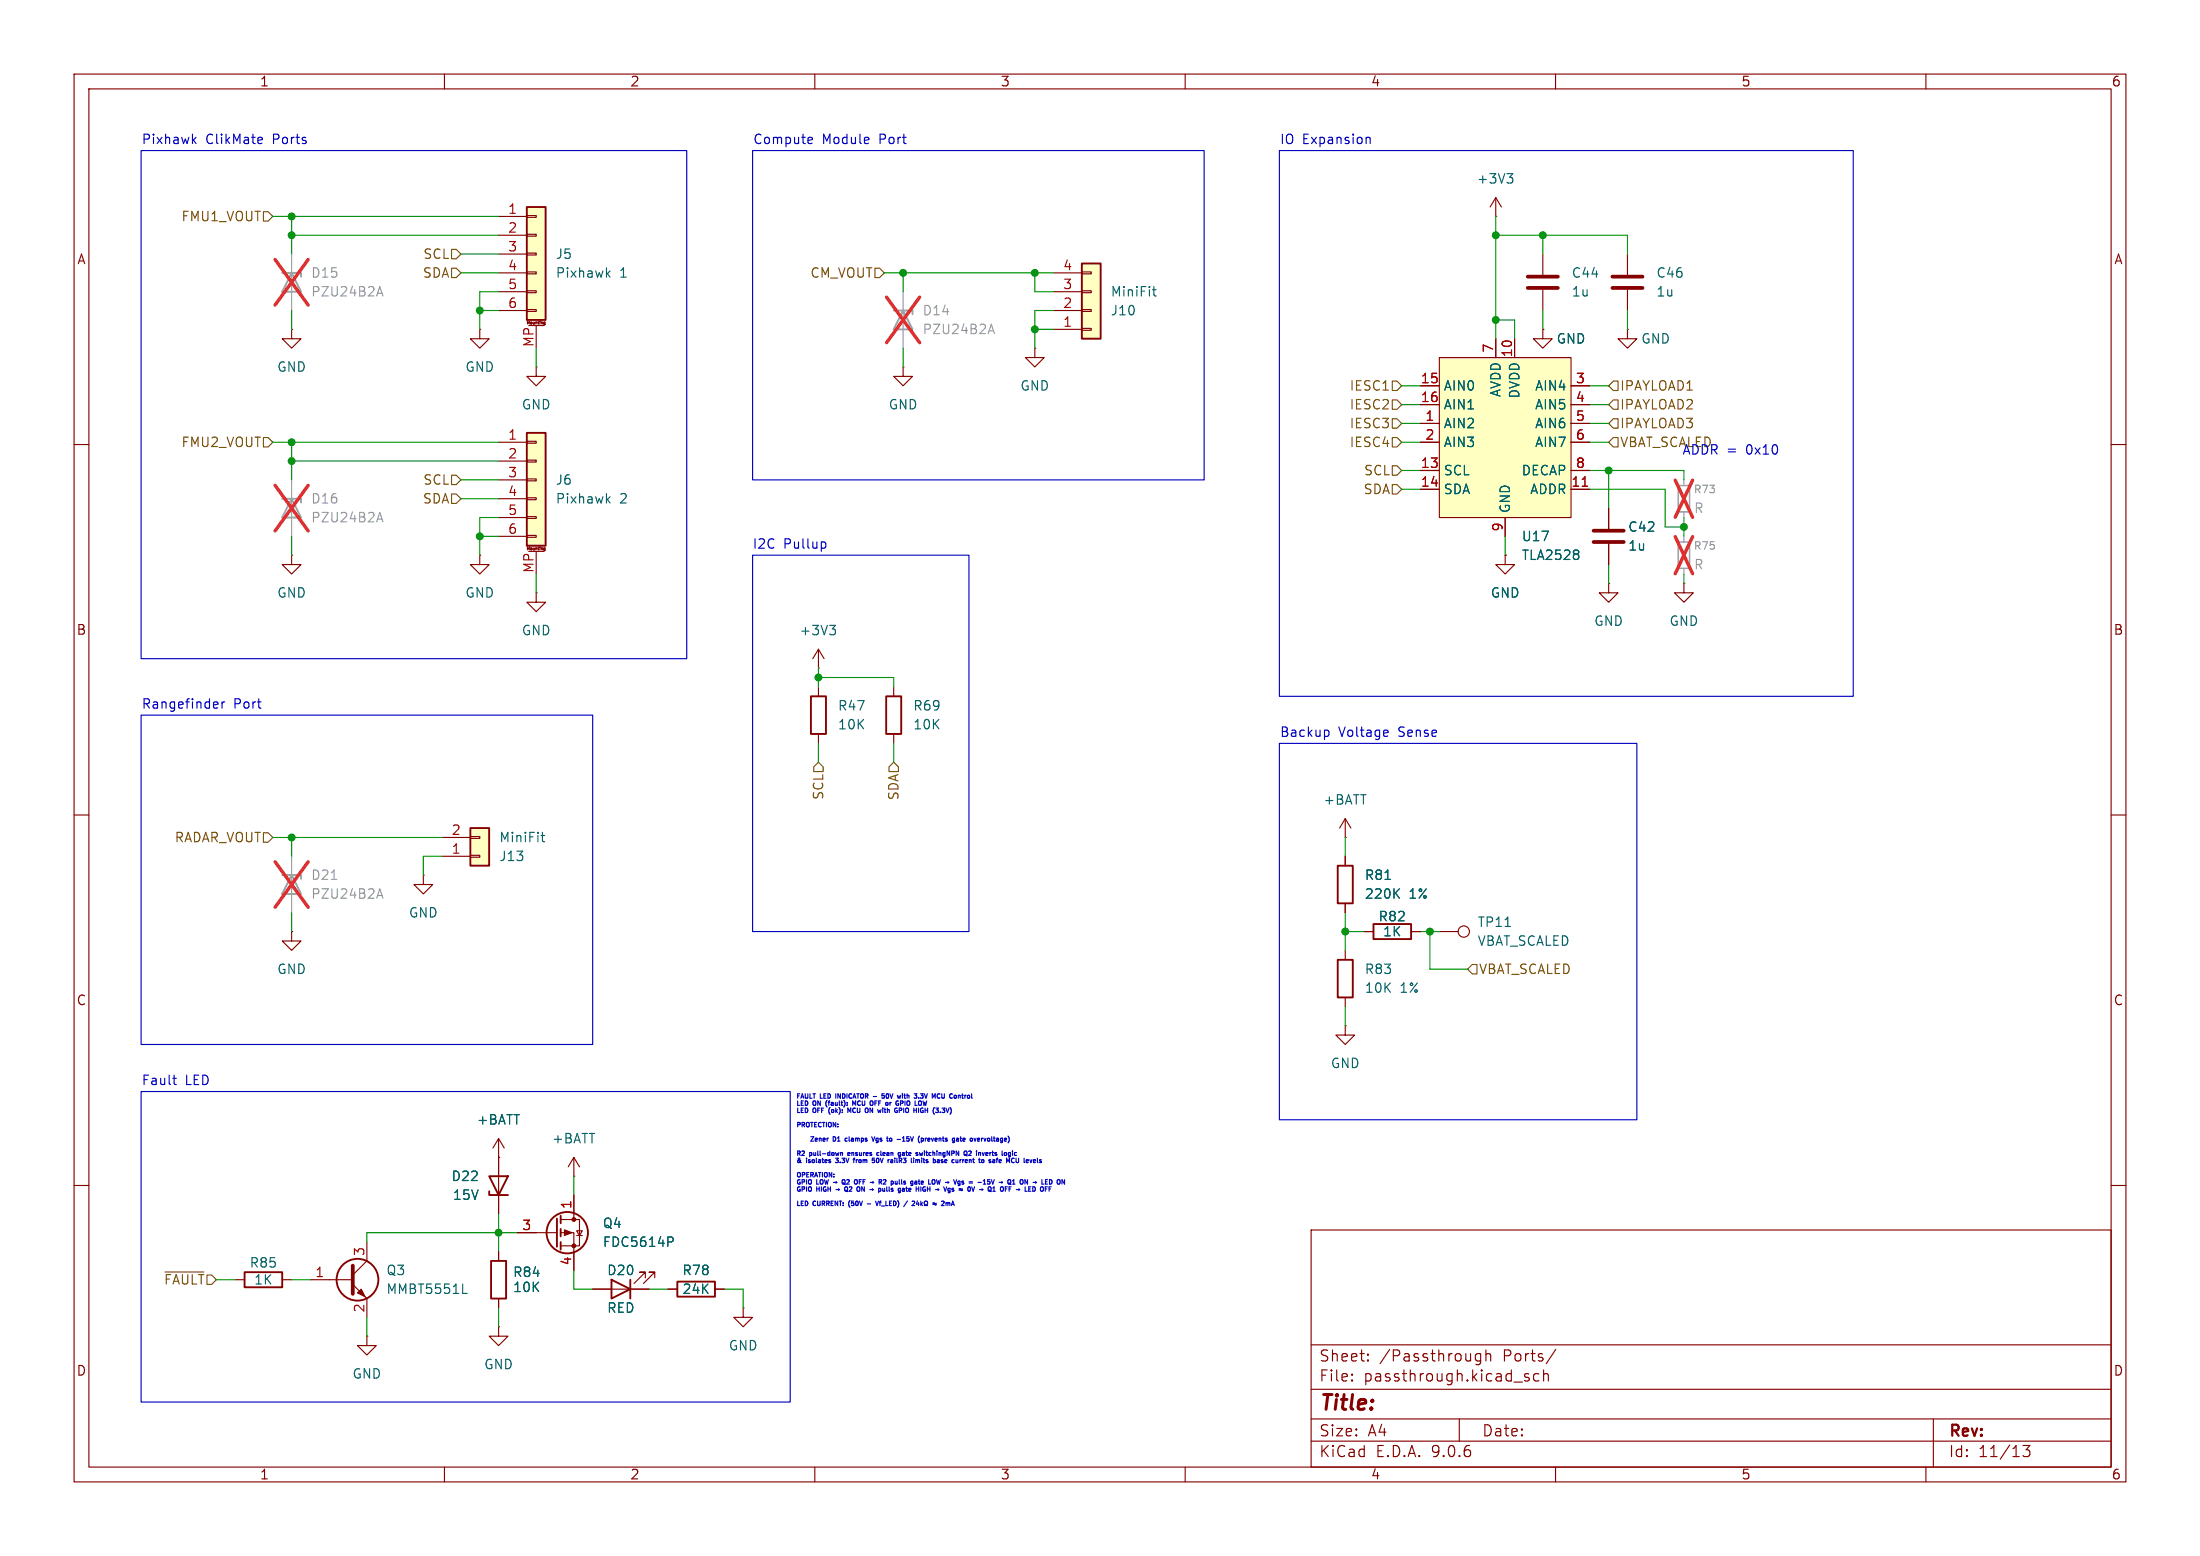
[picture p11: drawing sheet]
<svg xmlns="http://www.w3.org/2000/svg" width="297mm" height="210mm" viewBox="0 0 297 210" stroke-linecap="round" stroke-linejoin="round" font-family="sans-serif">
<g fill="none" stroke="#840000" stroke-width=".15">
<path d="M10 10h277v190h-277zM12 12h273v186h-273zM60 10v2M110 10v2M160 10v2M210 10v2M260 10v2M64.8 44.5v1.2h1.2l-1.2 1.3-1.3-1.3h1.3M64.8 44.5h.1M72.4 49.5v1.3h1.3l-1.3 1.3-1.3-1.3h1.3M72.4 49.5h.1M10 60h2"/>
<path d="M285 60h2M10 110h2M285 110h2M10 160h2M69.8 166.4h5.4M75.7 164.6h2.5v3.5h-2.5M75.7 166.4h1.8v5.1M77.5 161.3v3.3M77.9 166.1h.7l-.4 .7zM77.9 166.8h.7M177 166h108v32h-108zM285 160h2"/>
<path d="M60 198v2M110 198v2M160 198v2M177 194.5h108M177 191.5h108M177 187.5h108M177 181.5h108M182.5 186.3h.1l-.1 .1M182.5 186.3v.1M182.5 185.5v.1M182.5 185.5h.1l-.1 .1M184.7 183.6v.1"/>
<path d="M184.7 183.6h-.1l.1 .1M184.7 182.8v.1M184.7 182.8h-.1l.1 .1M197 191.5v3M199.9 182.7v1.2a.41 .41 0 0 1-.7 .2M199.9 182.8l-.4-.1-.3 .3v.4l.1 .2 .2 .1 .4-.1M200.6 182.8a.37 .37 0 0 1 .6 .1v.8M200.6 182.2v1.5M206 185.9l.4 .1 .1 .2-.3 .2h-.2M206 185.4l.4 .1M207.7 185.5l-.4-.1-.3 .3v.4l.2 .2 .1 .1 .4-.1M208.4 185.5a.37 .37 0 0 1 .6 .1v.8"/>
<path d="M208.4 184.9v1.5M210 198v2M210 182.1l-1.3 2M260 198v2M261 191.5v6.5M273.1 195.1h.9l-.5 .6a.41 .41 0 0 1 .5 .3v.3l-.1 .2-.6 .1-.2-.1"/>
</g>
<g fill="none" stroke="#840000" stroke-width=".25">
<path d="M75.2 164.5v3.8M75.7 164.1v1M75.7 165.9v1M75.7 167.6v1.1"/>
<circle cx="76.6" cy="166.4" r="2.79"/>
</g>
<g fill="#840000" stroke="#840000" stroke-width=".15">
<path d="M76.2 166l1 .4-1 .4z"/>
<circle cx="77.5" cy="164.6" r=".25"/>
<circle cx="77.5" cy="168.1" r=".25"/>
</g>
<path d="M90.2 166.9h.4l.3 .3-.1 .4h-.6" fill="none" stroke="#006464" stroke-width=".15"/>
<path d="M38.1 36.8h2.5v.5M39.4 36.8l1.2 2.6h-2.5z" fill="none" stroke="#a1a1a1" stroke-width=".25"/>
<path d="M39.4 34.3v7.6" fill="none" stroke="#a1a1a1" stroke-width=".15"/>
<path d="M51 39.6h.6M51.3 38.7l.4 1.2" fill="none" stroke="#989898" stroke-width=".15"/>
<path d="M37.1 35l4.5 6.2M41.6 35l-4.5 6.2" fill="none" stroke="#e12e31" stroke-width=".46"/>
<path d="M71.1 58.4h2.6v15.3h-2.6z" fill="#ffffc2"/>
<path d="M71.1 58.4h2.6v15.3h-2.6z" fill="none" stroke="#840000" stroke-width=".25"/>
<g fill="none" stroke="#840000" stroke-width=".15">
<path d="M67.3 59.7h3.8M71.1 59.6h1.3v.2h-1.3zM67.3 62.2h3.8M67.3 64.8h3.8M67.3 67.3h3.8M67.3 69.9h3.8M67.3 72.4h3.8M71.1 62.1h1.3v.3h-1.3zM71.1 64.6h1.3v.3h-1.3zM71.1 67.2h1.3v.2h-1.3zM71.1 69.7h1.3v.3h-1.3zM71.1 72.3h1.3v.2h-1.3z"/>
<path d="M71.2 74.2v-.4l.1 .3 .2-.3v.4M71.4 74.4h2M72.4 74.4v3.1M72.7 73.8v.4M72.9 73.8v.1M73.6 74v.3h-.2M73.6 74h-.2v.2h.2"/>
</g>
<path d="M82 67.4l.4 .5M82.4 67l-.5 .5" fill="none" stroke="#006464" stroke-width=".15"/>
<path d="M71.1 27.9h2.6v15.3h-2.6z" fill="#ffffc2"/>
<path d="M71.1 27.9h2.6v15.3h-2.6zM109.5 94h2v5.1h-2zM119.6 94h2.1v5.1h-2.1zM33 171.7h5.1v2h-5.1zM66.3 170.2h2v5.1h-2zM82.5 172.7l2.6 1.3-2.6 1.3zM85.1 172.7v2.6M91.4 173h5.1v2h-5.1z" fill="none" stroke="#840000" stroke-width=".25"/>
<g fill="none" stroke="#840000" stroke-width=".15">
<path d="M67.3 29.2h3.8M67.3 31.8h3.8M67.3 34.3h3.8M67.3 36.8h3.8M67.3 39.4h3.8M71.1 29.1h1.3v.2h-1.3zM71.1 31.6h1.3v.3h-1.3zM71.1 34.2h1.3v.2h-1.3zM71.1 36.7h1.3v.3h-1.3zM71.1 39.2h1.3v.3h-1.3zM67.3 41.9h3.8M71.1 41.8h1.3v.2h-1.3z"/>
<path d="M71.2 43.7v-.4l.1 .3 .2-.3v.4M71.4 43.9h2M72.4 43.9v3.1M72.7 43.3v.4M72.9 43.4h.1M73.6 43.5v.3h-.2M73.6 43.5h-.2v.2h.2M64.8 74.9v1.3h1.2l-1.2 1.3-1.3-1.3h1.3M64.8 74.9h.1M110.5 90.2h.1M110.5 87.6l-.8 1.3M110.5 87.6l.8 1.3"/>
<path d="M110.5 87.6v2.6M110.5 92.7v1.3M110.5 99.1v1.2M120.6 92.7v1.3M120.6 99.1v1.2M77.5 158.8h.1M77.5 156.2l-.8 1.3M77.5 156.2l.7 1.3M77.5 156.2v2.6M31.7 172.7h1.3M38.1 172.7h1.3M67.3 179.1v1.2h1.3l-1.3 1.3-1.3-1.3h1.3"/>
<path d="M67.3 179.1h.1M67.3 168.9v1.3M67.3 175.3v1.2M80 174h7.6M87.1 172.5v-.8h-.7h.7l-1.5 1.5M88.4 172.5v-.8h-.8h.8l-1.5 1.5M90.2 174h1.2M96.5 174h1.3M100.3 176.5v1.3h1.3l-1.3 1.3-1.2-1.3h1.2M100.3 176.5h.1M49.5 180.3v1.3h1.3l-1.3 1.3-1.2-1.3h1.2M49.5 180.3h.1"/>
</g>
<path d="M82 36.9l.4 .5M82.4 36.6l-.5 .4M112 84.4h.8l-.4 .5M112.5 84.9l.3 .2v.3l-.3 .3" fill="none" stroke="#006464" stroke-width=".15"/>
<path d="M120.6 41.9h2.6v.5M121.9 41.9l1.3 2.6h-2.6z" fill="none" stroke="#a1a1a1" stroke-width=".25"/>
<path d="M121.9 39.4v7.6" fill="none" stroke="#a1a1a1" stroke-width=".15"/>
<path d="M133.5 44.7h.6M133.8 43.8l.4 1.2" fill="none" stroke="#989898" stroke-width=".15"/>
<path d="M119.7 40.1l4.5 6.2M124.2 40.1l-4.5 6.2" fill="none" stroke="#e12e31" stroke-width=".46"/>
<path d="M146 35.6h2.6v10.1h-2.6z" fill="#ffffc2"/>
<path d="M146 35.6h2.6v10.1h-2.6z" fill="none" stroke="#840000" stroke-width=".25"/>
<g fill="none" stroke="#840000" stroke-width=".15">
<path d="M142.2 39.4h3.8M142.2 36.8h3.8M146 39.2h1.3v.3h-1.3zM146 36.7h1.3v.3h-1.3zM219.7 34.3v2.8M219.7 39.1v2.8M121.9 49.5v1.3h1.3l-1.3 1.3-1.3-1.3h1.3M121.9 49.5h.1M139.7 47v1.3h1.3l-1.3 1.2-1.3-1.2h1.3M139.7 47h.1M142.2 44.5h3.8M142.2 41.9h3.8"/>
<path d="M146 44.3h1.3v.3h-1.3zM146 41.8h1.3v.2h-1.3z"/>
</g>
<path d="M155.6 39.1h.5M155.8 38.7v1.1v.1h.3" fill="none" stroke="#006464" stroke-width=".15"/>
<path d="M217.7 37.3h4M217.7 38.9h4" fill="none" stroke="#840000" stroke-width=".51"/>
<path d="M63.5 111.8h2.5v5h-2.5z" fill="#ffffc2"/>
<g fill="none" stroke="#840000" stroke-width=".25">
<path d="M63.5 111.8h2.5v5h-2.5zM66 158.8h2.6l-1.3 2.5zM66 160.8v.5h2.6"/>
<circle cx="48.3" cy="172.7" r="2.82"/>
</g>
<g fill="none" stroke="#840000" stroke-width=".15">
<path d="M201.9 29.2h.1M201.9 26.7l-.7 1.2M201.9 26.7l.8 1.2M201.9 26.7v2.5M208.3 34.3v2.8M208.3 39.1v2.8M208.3 44.5v1.2h1.2l-1.2 1.3-1.3-1.3h1.3M208.3 44.5h.1M219.7 44.5v1.2h1.3l-1.3 1.3-1.3-1.3h1.3M219.7 44.5h.1M57.1 118.1v1.3h1.3l-1.3 1.3-1.2-1.3h1.2M57.1 118.1h.1"/>
<path d="M59.7 115.6h3.8M59.7 113h3.8M63.5 115.4h1.3v.3h-1.3zM63.5 112.9h1.3v.3h-1.3zM39.4 125.7v1.3h1.2l-1.2 1.3-1.3-1.3h1.3M39.4 125.7h.1M67.3 156.2h.1M67.3 153.7l-.8 1.2M67.3 153.7l.8 1.2M67.3 153.7v10.1M41.9 172.7h5.7M47.6 173.4l1.9 1.9v2.5"/>
<path d="M49.5 167.6v2.6l-1.9 1.9"/>
</g>
<path d="M203.4 23.4h.8l-.4 .5M204 23.9l.2 .3v.3l-.2 .2M73 112.8h.5M73.2 112.3v1.1l.1 .1 .2 .1M62.5 174.6h.6" fill="none" stroke="#006464" stroke-width=".15"/>
<path d="M38.1 118.1h2.5v.5M39.4 118.1l1.2 2.6h-2.5z" fill="none" stroke="#a1a1a1" stroke-width=".25"/>
<path d="M39.4 115.6v7.6" fill="none" stroke="#a1a1a1" stroke-width=".15"/>
<path d="M44.7 118.7h.8M51.3 120l.4 1.2M51 120.9h.6" fill="none" stroke="#989898" stroke-width=".15"/>
<path d="M37.1 116.3l4.5 6.2M41.6 116.3l-4.5 6.2" fill="none" stroke="#e12e31" stroke-width=".46"/>
<path d="M206.2 37.3h4.1M206.2 38.9h4.1M47.6 170.8v3.8" fill="none" stroke="#840000" stroke-width=".51"/>
<path d="M48.8 174l.5 1-1-.5z" fill="#840000" stroke="#840000" stroke-width=".15"/>
<path d="M194.3 48.3h17.8v21.6h-17.8z" fill="#ffffc2"/>
<g fill="none" stroke="#840000" stroke-width=".15">
<path d="M39.4 44.5v1.2h1.2l-1.2 1.3-1.3-1.3h1.3M39.4 44.5h.1M191.8 52.1h2.5M191.8 54.6h2.5M191.8 57.2h2.5M191.8 59.7h2.5M194.3 48.3h17.8v21.6h-17.8zM201.9 45.7v2.6M204.5 45.7v2.6M208.3 44.5h.1M212.1 52.1h2.5M212.1 54.6h2.5"/>
<path d="M212.1 57.2h2.5M212.1 59.7h2.5M39.4 74.9v1.3h1.2l-1.2 1.3-1.3-1.3h1.3M39.4 74.9h.1M191.8 63.5h2.5M191.8 66h2.5M203.2 74.9v1.3h1.3l-1.3 1.3-1.3-1.3h1.3M203.2 74.9h.1M203.2 69.9v2.5M212.1 63.5h2.5M212.1 66h2.5M217.2 78.7v1.3h1.2l-1.2 1.3-1.3-1.3h1.3"/>
<path d="M217.2 78.7h.1M217.2 68.6v2.8M217.2 73.4v2.8M227.3 78.7v1.3h1.3l-1.3 1.3-1.2-1.3h1.2M227.3 78.7h.1M72.4 80v1.3h1.3l-1.3 1.3-1.3-1.3h1.3M72.4 80h.1M181.6 113h.1M181.6 110.5v2.5M181.6 115.6v1.2M181.6 110.5l-.8 1.3M181.6 110.5l.8 1.3"/>
<path d="M181.6 138.4v1.3h1.3l-1.3 1.3-1.3-1.3h1.3M181.6 138.4h.1M181.6 121.9v1.3M181.6 128.3v1.2M181.6 134.6v1.3M184.1 125.7h1.3M190.5 125.7h1.3M194.3 125.7h2.5M67.3 156.2h.1M67.3 156.2v2.6M67.3 161.3v2.5M67.3 168.9v1.3"/>
<path d="M67.3 175.3v1.2M69.8 166.4h2.6M77.5 161.3v2.5M77.5 168.9v2.6M80 174h2.5M85.1 174h2.5M90.2 174h1.2M96.5 174h1.3"/>
<circle cx="197.6" cy="125.7" r=".76"/>
</g>
<path d="M213.6 65.6h.7" fill="none" stroke="#a90000" stroke-width=".15"/>
<path d="M213.1 74.4v.3M213.1 74.9v.5M187 118.7h.7M188.9 120l-.7 .7M188.4 120.5l.5 .7M203.2 125h.7M90.2 166.9h.4l.3 .3-.1 .4h-.6" fill="none" stroke="#006464" stroke-width=".15"/>
<path d="M215.1 71.6h4.1M215.1 73.2h4.1" fill="none" stroke="#840000" stroke-width=".51"/>
<path d="M226.6 65.5h1.5v3.6h-1.5zM226.6 73.2h1.5v3.5h-1.5z" fill="none" stroke="#a1a1a1" stroke-width=".2"/>
<path d="M39.4 64.8v7.6M227.3 64.8v.7M227.3 69.1v.8M227.3 72.4v.8M227.3 76.7v.8" fill="none" stroke="#a1a1a1" stroke-width=".15"/>
<path d="M37.1 65.5l4.5 6.2M41.6 65.5l-4.5 6.2M226.2 64.8l2.3 5M226.2 72.4l2.3 5M228.5 64.8l-2.3 5M228.5 72.4l-2.3 5" fill="none" stroke="#e12e31" stroke-width=".46"/>
<path d="M38.1 67.3h2.5v.5M39.4 67.3l1.2 2.6h-2.5z" fill="none" stroke="#a1a1a1" stroke-width=".25"/>
<path d="M51 70.1h.6M51.3 69.2l.4 1.2" fill="none" stroke="#989898" stroke-width=".15"/>
<path d="M180.6 116.8h2v5.1h-2zM180.6 129.5h2v5.1h-2zM185.4 124.7h5.1v2h-5.1z" fill="none" stroke="#840000" stroke-width=".25"/>
<g fill="none" stroke="#725600" stroke-width=".15">
<path d="M35.6 28.6h.6l.6 .6-.6 .6h-.6zM61 33.7h.6l.6 .6-.6 .6h-.6zM61 36.2h.6l.6 .6-.6 .7h-.6zM118.1 36.2h.6l.7 .6-.7 .7h-.6zM35.6 59.1h.6l.6 .6-.6 .6h-.6zM188 54h.6l.6 .6-.6 .6h-.6zM188 56.5h.6l.6 .7-.6 .6h-.6zM188 51.4h.6l.6 .7-.6 .6h-.6zM188 59.1h.6l.6 .6-.6 .6h-.6zM217.8 59.1h.6v1.2h-.6l-.6-.6zM217.8 56.5h.6v1.3h-.6l-.6-.6zM217.8 54h.6v1.2h-.6l-.6-.6z"/>
<path d="M217.8 51.4h.6v1.3h-.6l-.6-.6zM61 64.1h.6l.6 .7-.6 .6h-.6zM61 66.7h.6l.6 .6-.6 .6h-.6zM188 65.4h.6l.6 .6-.6 .7h-.6zM188 62.9h.6l.6 .6-.6 .6h-.6zM35.6 112.4h.6l.6 .6-.6 .7h-.6zM110.5 102.9l.6 .6v.6h-1.2v-.6zM120.6 102.9l.7 .6v.6h-1.3v-.6zM198.8 130.2h.6v1.2h-.6l-.7-.6zM22.3 171.7h5.2"/>
</g>
<g fill="none" stroke="#009600" stroke-width=".15">
<path d="M36.8 29.2h30.5M39.4 29.2v5.1M39.4 31.8h27.9M62.2 36.8h5.1M62.2 34.3h5.1M67.3 39.4h-2.5v5.1M119.4 36.8h22.8M121.9 36.8v2.6M139.7 36.8v2.6h2.5M201.9 31.8h17.8v2.5M201.9 29.2v16.5M208.3 31.8v2.5"/>
<path d="M36.8 59.7h30.5M39.4 41.9v2.6M39.4 59.7v5.1M64.8 41.9h2.5M72.4 47v2.5M121.9 47v2.5M139.7 44.5h2.5M142.2 41.9h-2.5v5.1M189.2 52.1h2.6M189.2 59.7h2.6M189.2 54.6h2.6M189.2 57.2h2.6"/>
<path d="M201.9 43.2h2.6v2.5M208.3 41.9v2.6M214.6 52.1h2.6M214.6 59.7h2.6M214.6 54.6h2.6M214.6 57.2h2.6M219.7 41.9v2.6M39.4 72.4v2.5M39.4 62.2h27.9M62.2 64.8h5.1M62.2 67.3h5.1M64.8 72.4h2.5"/>
<path d="M67.3 69.9h-2.5v5M72.4 77.5v2.5M189.2 66h2.6M189.2 63.5h2.6M203.2 72.4v2.5M214.6 66h10.2v5.1h2.5M214.6 63.5h12.7v1.3M217.2 63.5v5.1M217.2 76.2v2.5M227.3 69.9v2.5M227.3 77.5v1.2M110.5 91.4h10.1v1.3"/>
<path d="M110.5 90.2v2.5M36.8 113h22.9M39.4 113v2.6M59.7 115.6h-2.6v2.5M110.5 100.3v2.6M120.6 100.3v2.6M181.6 113v2.6M39.4 123.2v2.5M181.6 123.2v5.1M181.6 135.9v2.5M181.6 125.7h2.5M191.8 125.7h2.5"/>
<path d="M193 125.7v5.1h5.1M77.5 158.8v2.5M29.2 172.7h2.5M39.4 172.7h2.5M49.5 177.8v2.5M67.3 163.8v5.1M67.3 176.5v2.6M69.8 166.4h-20.3v1.2M77.5 171.5v2.5h2.5M87.6 174h2.6M97.8 174h2.5v2.5"/>
</g>
<g fill="none" stroke="#0000c2" stroke-width=".15">
<path d="M26.1 18.9l.4 .5M26.5 18.5l-.5 .5M35 18.5l.4 .1v.2l-.6 .2M35.4 19.3l-.4 .1M109.3 18.5l.3 .1 .1 .2-.6 .2M109.6 19.3l-.3 .1M184.5 18.6h.4l.1 .8M19 20.3h73.7v68.6h-73.7zM101.6 20.3h61v44.5h-61zM172.7 20.3h77.5v73.7h-77.5zM101.6 74.9h29.2v50.8h-29.2zM111.2 73.1l.3 .3v.3l-.3 .3"/>
<path d="M19 96.5h61v44.5h-61zM29.2 94.7l.2 .1v.2l-.6 .2M29.4 95.5l-.2 .1M30 94.7v.9M30.3 94.7l-.2 .1-.1 .2M178.9 98.5l.4 .1 .1 .2v.5l-.5 .1M187.2 98.5l.1 .1 .1 .2-.6 .2M187.3 99.3l-.1 .1M172.7 100.3h48.3v50.8h-48.3zM19 147.3h87.7v41.9h-87.7zM23.3 145.5h.5M23.5 146.2l.1 .1 .2 .1"/>
<path d="M109.5 153.4h.4l-.4 .6h.4M110.1 153.8h.2v-.2l-.2 .1v.3h.2M111.5 148.8v.4l.2 .2M111.9 149.9l.2 .5M112.1 156.7v.1v.1M112.5 159.6h.5M112.8 156.9h.3M112.8 147.6v.6M113.1 154h.3M113.1 153.6l.1-.2v.6M113.3 155.6l-.2 .4M113.5 155.6v.4"/>
<path d="M113.5 155.6h.2v.4M114.5 150.2v-.6l.2 .4 .2-.4v.6M114.7 155.6h-.2v.3h.2M114.7 155.7l-.2 .1M115.1 153.6l.1 .4h-.2M115.1 149.2v-.6l.2 .4 .2-.4v.6M115.2 156.5h.2M115.2 153.8h-.2M115.5 153.6v.4M115.6 156.5v.4M115.7 153.6l-.2 .1M115.8 156.5l-.2 .1"/>
<path d="M116 159.5h.2M116.3 159.2h-.3v.6M117.5 150.2v-.6l.3 .6M117.8 156.5l.3 .2-.1 .2h-.2M117.9 148h.4M118.1 148.9h.2M118.4 148.6h-.3v.6M118.6 156.4l-.1-.1a.29 .29 0 0 0-.2 .3 .29 .29 0 0 0 .3 .3v-.1M118.7 155.6h-.2l-.1 .1v.2h.3M118.8 153.7l.3 .2-.1 .1h-.2M119 153.6l-.2 .1M119.1 147.9h.1"/>
<path d="M119.1 147.9h.2l.1 .1-.1 .2h-.2M119.4 147.6h-.3v.3M119.5 149.6v.5l.1 .1M119.9 147.7l-.1-.1a.29 .29 0 0 0-.2 .3 .29 .29 0 0 0 .3 .3v-.1M120.8 156.5v.4M121.1 156.3v.6M121.4 155.6h.1M121.5 155.9l-.1 .1M121.5 155.6v.4l-.2 .2M121.6 148.6v.6M121.7 159.8h.1M121.7 149.7v.1"/>
<path d="M121.8 153.6l.2-.2v.6M121.8 154h.4M121.8 155.6h.3v.4M122 159.8h.2M122 149.6v.6M122 147.8h.3M122.1 155.7l-.3 .1 .1 .2 .2-.1M122.1 147.6v.5l.2 .1M122.2 148.6v.6M122.2 159.4l-.2 .1 .2 .1M122.3 149.6v.2v.3M122.4 155.4v.5"/>
<path d="M122.5 148.7v.5M122.7 153.4h-.3v.3M122.9 153.4l.2 .6 .2-.6M123.9 156.6v.3M124.1 153.3v.1M124.1 156.6v.3M124.3 147.6h.3l-.2 .3h.2v.2l-.3 .1M124.4 159.4h.2l.1 .2h-.3M124.4 159.8h.2M124.4 156.3v.1M124.4 156.5v.4M124.6 155.6l-.1 .4-.2-.3-.1 .3"/>
<path d="M124.8 147.6l.2 .6M124.8 155.4h.1M124.8 155.6v.4M124.9 149.8h.3M125.1 148.6l-.1 .6M125.2 149.6v.6M125.4 159.2v.6M125.9 159.2h.2M126 153.6l-.1 .4M126.2 153.8h.3v-.2l-.3 .1 .1 .3h.2M126.4 159.2l.2 .6M126.8 153.6v.4"/>
<path d="M126.9 153.6l-.1 .1M126.9 159.2l-.1 .6M127.1 156.6l.2 .2-.1 .1h-.1M127.5 147.6v.5l-.1 .1h-.2M127.5 156.6l.1 .3h.2M127.6 159.6h.5M127.7 149.6l.2 .6 .2-.6M127.8 156.7h-.3M128.3 149.5v.1M130.3 147.8v.4M130.3 156.6v.3h.3M130.4 147.8l-.1 .1"/>
<path d="M130.5 156.5l.1 .2h-.3M130.5 156h.1M130.8 155.4h.2l.1 .1-.4 .5h.4M131 153.6h.2l.1 .1-.1 .3-.2-.1zM131.4 156.3v.5M131.5 153.6l.1 .4 .2-.4M132.2 156.3v.5M133.3 155.6l.1 .1-.3 .1M133.3 155.9v.1M133.6 155.6v.4M133.7 155.6l-.1 .1M133.8 159.2l.2 .6 .2-.6"/>
<path d="M133.9 153.4v.5M133.9 154h.1M134 156.5h.3v.4M134.1 153.6h.2M134.2 153.4v.5l.1 .1M134.3 156.7l-.3 .1 .1 .1h.2M134.5 156.5h.2M134.5 153.8v.2M134.6 156.4v.5M135.9 156.9v-.6l.2 .4 .2-.4v.6M136.1 153.3l.1 .1M136.7 155.4h.1"/>
<path d="M136.7 155.6v.4M137.2 155.6h-.1l-.2 .1 .1 .2h.2M138.5 156.6l.1 .3h.2M138.7 159.2v.6l-.3-.6v.6M138.8 156.7h-.3M139 156.5l.2 .4M112.9 160.6h.4M114.7 162a.69 .69 0 0 0 0 .9M116.3 160.8v-.6l.4 .6M117.1 162.5h.4M118.2 162.1l.2 .6 .2-.6M118.7 162.3h.2"/>
<path d="M118.9 162.1l-.1 .1v.5M119 162.8h.5M121.2 162l.1 .1M122.4 160.7l.1 .1M122.7 160.5v.3h.2M123 160.5l-.3 .1M123.2 162.1l-.1 .1M123.5 162.4l-.4 .3h.4M123.7 160.2v.6M123.7 162.5h.4M124 160.2v.6M124.3 162.1v.6"/>
<path d="M124.3 160.2v.6M124.4 162.5l.1 .2M124.5 162.3l-.2 .2M124.7 160.2h.2M124.8 162.7h.1v-.1a.26 .26 0 0 1-.1-.4 .26 .26 0 0 1 .3-.1l.1 .3-.1 .3h.1M125.2 160.2v.6M125.5 160.2v.6M125.9 162.6h.5M125.9 162.4h.5M127.1 162.2l.2-.1 .2 .2-.4 .4h.4M127.7 162.3v.4M127.9 162.3l-.2 .1"/>
<path d="M128.5 160.5l.3 .2-.1 .1h-.2M128.5 160.5h.1M128.6 160.4l-.1 .1M128.7 160.4h.1M132.2 160.6h.5M132.6 160.4l.1 .2M132.7 160.6l-.1 .1M135.7 160.2h.3M135.7 160.5h.2M138.9 160.8h.3M138.9 160.2h.3M139.4 160.2v.6h.3"/>
</g>
<g fill="#009600" stroke="#009600" stroke-width=".15">
<circle cx="227.3" cy="71.1" r=".46"/>
<circle cx="181.6" cy="125.7" r=".46"/>
<circle cx="193" cy="125.7" r=".46"/>
<circle cx="39.4" cy="31.8" r=".46"/>
<circle cx="39.4" cy="29.2" r=".46"/>
<circle cx="64.8" cy="41.9" r=".46"/>
<circle cx="110.5" cy="91.4" r=".46"/>
<circle cx="121.9" cy="36.8" r=".46"/>
<circle cx="139.7" cy="44.5" r=".46"/>
<circle cx="139.7" cy="36.8" r=".46"/>
<circle cx="67.3" cy="166.4" r=".46"/>
<circle cx="208.3" cy="31.8" r=".46"/>
<circle cx="201.9" cy="31.8" r=".46"/>
<circle cx="201.9" cy="43.2" r=".46"/>
<circle cx="39.4" cy="62.2" r=".46"/>
<circle cx="64.8" cy="72.4" r=".46"/>
<circle cx="39.4" cy="59.7" r=".46"/>
<circle cx="217.2" cy="63.5" r=".46"/>
<circle cx="39.4" cy="113" r=".46"/>
</g>
<text font-size="2.8" fill="#840000" x="178" y="190.9">Title:</text>
<g font-size="2.1" fill="#840000">
<text x="178" y="184">Sheet:</text>
<text x="186.2" y="184">/Passthrough</text>
<text x="203" y="184">Ports/</text>
<text x="178" y="186.7">File:</text>
<text x="184.1" y="186.7">passthrough.kicad_sch</text>
<text x="178" y="196.9">KiCad</text>
<text x="178" y="194.1">Size:</text>
<text x="184.7" y="194.1">A4</text>
<text x="185.7" y="196.9">E.D.A.</text>
<text x="193.3" y="196.9">9.0.6</text>
<text x="200" y="194.1">Date:</text>
<text x="263" y="194.3">Rev:</text>
<text x="263" y="196.9">Id:</text>
<text x="267.1" y="196.9">11/13</text>
</g>
<g font-size="1.8" fill="#840000">
<text x="35" y="11.9">1</text>
<text x="85" y="11.9">2</text>
<text x="135" y="11.9">3</text>
<text x="185" y="11.9">4</text>
<text x="235" y="11.9">5</text>
<text x="285" y="11.9">6</text>
<text x="10.3" y="35.9">A</text>
<text x="285.3" y="35.9">A</text>
<text x="10.3" y="85.9">B</text>
<text x="285.3" y="85.9">B</text>
<text x="10.3" y="135.9">C</text>
<text x="285.3" y="135.9">C</text>
<text x="10.3" y="185.9">D</text>
<text x="285.3" y="185.9">D</text>
<text x="35" y="199.9">1</text>
<text x="85" y="199.9">2</text>
<text x="135" y="199.9">3</text>
<text x="185" y="199.9">4</text>
<text x="235" y="199.9">5</text>
<text x="285" y="199.9">6</text>
</g>
<g font-size="1.8" fill="#0000c2">
<text x="19" y="19.7">Pixhawk</text>
<text x="27.8" y="19.7">ClikMate</text>
<text x="36.9" y="19.7">Ports</text>
<text x="101.6" y="19.7">Compute</text>
<text x="111" y="19.7">Module</text>
<text x="118.8" y="19.7">Port</text>
<text x="172.7" y="19.7">IO</text>
<text x="175.8" y="19.7">Expansion</text>
<text x="227" y="61.6">ADDR =</text>
<text x="235.9" y="61.6">0x10</text>
<text x="101.5" y="74.3">I2C</text>
<text x="105.8" y="74.3">Pullup</text>
<text x="19" y="95.9">Rangefinder</text>
<text x="31.5" y="95.9">Port</text>
<text x="172.7" y="99.7">Backup</text>
<text x="180.7" y="99.7">Voltage</text>
<text x="188.9" y="99.7">Sense</text>
<text x="19" y="146.7">Fault</text>
<text x="25" y="146.7">LED</text>
</g>
<g font-size="1.8" fill="#a90000">
<text x="68.5" y="29">1</text>
<text x="68.5" y="31.5">2</text>
<text x="68.5" y="34">3</text>
<text x="68.5" y="36.6">4</text>
<text x="68.5" y="39.1">5</text>
<text x="68.5" y="41.7">6</text>
<text x="143.4" y="41.7">2</text>
<text x="143.4" y="39.1">3</text>
<text x="143.4" y="36.6">4</text>
<text x="72.1" y="46.9" transform="rotate(-90 72.1 46.9)">MP</text>
<text x="143.4" y="44.2">1</text>
<text x="201.7" y="47.7" transform="rotate(-90 201.7 47.7)">7</text>
<text x="191.7" y="51.8">15</text>
<text x="204.2" y="48.3" transform="rotate(-90 204.2 48.3)">10</text>
<text x="212.7" y="51.8">3</text>
<text x="68.5" y="59.4">1</text>
<text x="191.7" y="54.4">16</text>
<text x="192.3" y="56.9">1</text>
<text x="192.3" y="59.4">2</text>
<text x="212.7" y="54.4">4</text>
<text x="212.7" y="56.9">5</text>
<text x="212.7" y="59.4">6</text>
<text x="68.5" y="62">2</text>
<text x="68.5" y="64.5">3</text>
<text x="191.7" y="63.2">13</text>
<text x="191.7" y="65.8">14</text>
<text x="212" y="65.8">11</text>
<text x="212.7" y="63.2">8</text>
<text x="68.5" y="67.1">4</text>
<text x="68.5" y="69.6">5</text>
<text x="202.9" y="71.8" transform="rotate(-90 202.9 71.8)">9</text>
<text x="68.5" y="72.1">6</text>
<text x="72.1" y="77.4" transform="rotate(-90 72.1 77.4)">MP</text>
<text x="60.9" y="112.8">2</text>
<text x="60.9" y="115.3">1</text>
<text x="70.4" y="166.1">3</text>
<text x="77.2" y="163.3" transform="rotate(-90 77.2 163.3)">1</text>
<text x="42.5" y="172.5">1</text>
<text x="49.3" y="169.6" transform="rotate(-90 49.3 169.6)">3</text>
<text x="77.2" y="170.9" transform="rotate(-90 77.2 170.9)">4</text>
<text x="49.3" y="177.2" transform="rotate(-90 49.3 177.2)">2</text>
</g>
<g font-size="1.8" fill="#006464">
<text x="199.3" y="25">+3V3</text>
<text x="74.9" y="35.2">J5</text>
<text x="74.9" y="37.7">Pixhawk</text>
<text x="83.7" y="37.7">1</text>
<text x="149.9" y="40.2">MiniFit</text>
<text x="212.1" y="40.2">1u</text>
<text x="212.1" y="37.7">C44</text>
<text x="223.5" y="40.2">1u</text>
<text x="223.5" y="37.7">C46</text>
<text x="149.9" y="42.8">J10</text>
<text x="210.1" y="46.6">GND</text>
<text x="221.5" y="46.6">GND</text>
<text x="37.3" y="50.4">GND</text>
<text x="62.7" y="50.4">GND</text>
<text x="137.7" y="52.9">GND</text>
<text x="194.8" y="52.9">AIN0</text>
<text x="202.8" y="53.7" transform="rotate(-90 202.8 53.7)">AVDD</text>
<text x="205.3" y="53.9" transform="rotate(-90 205.3 53.9)">DVDD</text>
<text x="207.1" y="52.9">AIN4</text>
<text x="70.4" y="55.5">GND</text>
<text x="119.9" y="55.5">GND</text>
<text x="194.8" y="55.5">AIN1</text>
<text x="194.8" y="58">AIN2</text>
<text x="207.1" y="55.5">AIN5</text>
<text x="207.1" y="58">AIN6</text>
<text x="74.9" y="65.6">J6</text>
<text x="194.8" y="60.6">AIN3</text>
<text x="194.8" y="64.4">SCL</text>
<text x="205.3" y="64.4">DECAP</text>
<text x="207.1" y="60.6">AIN7</text>
<text x="74.9" y="68.2">Pixhawk</text>
<text x="83.7" y="68.2">2</text>
<text x="194.8" y="66.9">SDA</text>
<text x="204.1" y="69.3" transform="rotate(-90 204.1 69.3)">GND</text>
<text x="206.5" y="66.9">ADDR</text>
<text x="219.7" y="72">C42</text>
<text x="205.4" y="73.3">U17</text>
<text x="205.4" y="75.8">TLA2528</text>
<text x="219.7" y="74.5">1u</text>
<text x="37.3" y="80.9">GND</text>
<text x="62.7" y="80.9">GND</text>
<text x="201.2" y="80.9">GND</text>
<text x="70.4" y="86">GND</text>
<text x="107.8" y="86">+3V3</text>
<text x="215.1" y="84.7">GND</text>
<text x="225.3" y="84.7">GND</text>
<text x="113" y="96.1">R47</text>
<text x="113" y="98.7">10K</text>
<text x="123.2" y="96.1">R69</text>
<text x="123.2" y="98.7">10K</text>
<text x="67.3" y="113.9">MiniFit</text>
<text x="178.6" y="108.8">+BATT</text>
<text x="67.3" y="116.4">J13</text>
<text x="184.2" y="119">R81</text>
<text x="55.1" y="124.1">GND</text>
<text x="184.2" y="121.5">220K</text>
<text x="186" y="124.6">R82</text>
<text x="190.2" y="121.5">1%</text>
<text x="199.4" y="125.3">TP11</text>
<text x="37.3" y="131.7">GND</text>
<text x="184.2" y="131.7">R83</text>
<text x="186.6" y="126.6">1K</text>
<text x="199.4" y="127.9">VBAT_SCALED</text>
<text x="184.2" y="134.2">10K</text>
<text x="189" y="134.2">1%</text>
<text x="179.6" y="144.4">GND</text>
<text x="64.3" y="152">+BATT</text>
<text x="74.4" y="154.5">+BATT</text>
<text x="60.9" y="159.6">D22</text>
<text x="61" y="162.2">15V</text>
<text x="81.3" y="166">Q4</text>
<text x="33.6" y="171.3">R85</text>
<text x="34.2" y="173.6">1K</text>
<text x="52.1" y="172.3">Q3</text>
<text x="69.2" y="172.6">R84</text>
<text x="81.3" y="168.5">FDC5614P</text>
<text x="81.9" y="172.3">D20</text>
<text x="92" y="172.3">R78</text>
<text x="52.1" y="174.9">MMBT5551L</text>
<text x="69.2" y="174.6">10K</text>
<text x="81.9" y="177.4">RED</text>
<text x="92" y="174.9">24K</text>
<text x="65.3" y="185">GND</text>
<text x="98.3" y="182.5">GND</text>
<text x="47.5" y="186.3">GND</text>
</g>
<g font-size="1.8" fill="#725600">
<text x="24.4" y="30.1">FMU1_VOUT</text>
<text x="57.1" y="35.2">SCL</text>
<text x="57" y="37.7">SDA</text>
<text x="109.3" y="37.7">CM_VOUT</text>
<text x="182.1" y="52.9">IESC1</text>
<text x="218.6" y="52.9">IPAYLOAD1</text>
<text x="182.1" y="55.5">IESC2</text>
<text x="182.1" y="58">IESC3</text>
<text x="218.6" y="58">IPAYLOAD3</text>
<text x="218.6" y="55.5">IPAYLOAD2</text>
<text x="24.4" y="60.6">FMU2_VOUT</text>
<text x="57.1" y="65.6">SCL</text>
<text x="182.1" y="60.6">IESC4</text>
<text x="184.1" y="64.4">SCL</text>
<text x="218.6" y="60.6">VBAT_SCALED</text>
<text x="57" y="68.2">SDA</text>
<text x="184" y="66.9">SDA</text>
<text x="23.5" y="113.9">RADAR_VOUT</text>
<text x="111.4" y="108" transform="rotate(-90 111.4 108)">SCL</text>
<text x="121.5" y="108.1" transform="rotate(-90 121.5 108.1)">SDA</text>
<text x="199.6" y="131.7">VBAT_SCALED</text>
<text x="22" y="173.6">~{FAULT}</text>
</g>
<g font-size="1.8" fill="#989898">
<text x="41.9" y="40.2">PZU24B2A</text>
<text x="41.9" y="37.7">D15</text>
<text x="124.5" y="45.3">PZU24B2A</text>
<text x="124.5" y="42.8">D14</text>
<text x="41.9" y="70.7">PZU24B2A</text>
<text x="41.9" y="68.2">D16</text>
<text x="228.6" y="69.4">R</text>
<text x="228.6" y="77.1">R</text>
<text x="41.9" y="119">D21</text>
<text x="41.9" y="121.5">PZU24B2A</text>
</g>
<g font-size="1.4" fill="#989898">
<text x="228.6" y="66.8">R73</text>
<text x="228.6" y="74.4">R75</text>
</g>
<g font-size=".8" fill="#0000c2">
<text x="107.4" y="148.5">FAULT</text>
<text x="107.4" y="149.4">LED</text>
<text x="109.9" y="149.4">ON</text>
<text x="110.8" y="148.5">LED</text>
<text x="111.9" y="149.4">(fault):</text>
<text x="113.3" y="148.5">INDICATOR</text>
<text x="115.9" y="149.4">MCU</text>
<text x="118.6" y="149.4">OFF</text>
<text x="118.7" y="148.5">-</text>
<text x="120.2" y="148.5">50V</text>
<text x="121" y="149.4">or</text>
<text x="122.6" y="148.5">with</text>
<text x="122.8" y="149.4">GPIO</text>
<text x="125.2" y="148.5">3.3V</text>
<text x="125.7" y="149.4">LOW</text>
<text x="128" y="148.5">MCU</text>
<text x="130.7" y="148.5">Control</text>
<text x="107.4" y="150.4">LED</text>
<text x="107.4" y="152.3">PROTECTION:</text>
<text x="109.9" y="150.4">OFF</text>
<text x="110.6" y="154.3">Zener</text>
<text x="112.3" y="150.4">(ok):</text>
<text x="113.9" y="154.3">D1</text>
<text x="115.2" y="150.4">MCU</text>
<text x="115.9" y="154.3">clamps</text>
<text x="117.9" y="150.4">ON</text>
<text x="119.9" y="154.3">Vgs</text>
<text x="120" y="150.4">with</text>
<text x="122.2" y="154.3">to</text>
<text x="122.6" y="150.4">GPIO</text>
<text x="123.9" y="154.3">-15V</text>
<text x="125.5" y="150.4">HIGH</text>
<text x="127.1" y="154.3">(prevents</text>
<text x="128.4" y="150.4">(3.3V)</text>
<text x="132.1" y="154.3">gate</text>
<text x="134.8" y="154.3">overvoltage)</text>
<text x="107.4" y="156.2">R2</text>
<text x="107.4" y="157.2">&amp;</text>
<text x="107.4" y="159.1">OPERATION:</text>
<text x="107.4" y="160.1">GPIO</text>
<text x="107.4" y="161">GPIO</text>
<text x="109" y="157.2">isolates</text>
<text x="109.4" y="156.2">pull-down</text>
<text x="110.4" y="160.1">LOW</text>
<text x="110.4" y="161">HIGH</text>
<text x="112.9" y="160.1">þÿ!’ Q2</text>
<text x="113.3" y="161">þÿ!’ Q2</text>
<text x="113.3" y="157.2">3.3V</text>
<text x="114.9" y="156.2">ensures</text>
<text x="116" y="157.2">from</text>
<text x="116.5" y="160.1">OFF</text>
<text x="116.8" y="161">ON</text>
<text x="118.9" y="161">þÿ!’ pulls</text>
<text x="118.9" y="157.2">50V</text>
<text x="118.9" y="160.1">þÿ!’ R2</text>
<text x="119.2" y="156.2">clean</text>
<text x="121.3" y="157.2">railR3</text>
<text x="122.4" y="156.2">gate</text>
<text x="122.4" y="160.1">pulls</text>
<text x="123.4" y="161">gate</text>
<text x="124.8" y="157.2">limits</text>
<text x="125.1" y="156.2">switchingNPN</text>
<text x="125.4" y="160.1">gate</text>
<text x="126.1" y="161">HIGH</text>
<text x="128.1" y="157.2">base</text>
<text x="128.2" y="160.1">LOW</text>
<text x="129.1" y="161">þÿ!’ Vgs</text>
<text x="130.8" y="160.1">þÿ!’ Vgs</text>
<text x="131" y="157.2">current</text>
<text x="132" y="156.2">Q2</text>
<text x="133" y="161">þÿ&quot;H0V</text>
<text x="133.9" y="156.2">inverts</text>
<text x="134.6" y="160.1">=</text>
<text x="135" y="157.2">to</text>
<text x="136.2" y="160.1">-15V</text>
<text x="136.4" y="161">þÿ!’ Q1</text>
<text x="136.7" y="157.2">safe</text>
<text x="137.7" y="156.2">logic</text>
<text x="139.4" y="157.2">MCU</text>
<text x="139.4" y="160.1">þÿ!’ Q1</text>
<text x="139.9" y="161">OFF</text>
<text x="142.9" y="160.1">ON</text>
<text x="107.4" y="163">LED</text>
<text x="109.9" y="163">CURRENT:</text>
<text x="115" y="163">(50V</text>
<text x="119.4" y="163">Vf_LED)</text>
<text x="123.5" y="163">/</text>
<text x="128.1" y="163">þÿ&quot;H2mA</text>
</g>
<g font-size=".5" fill="#840000">
<text x="70.9" y="44">Mounting</text>
<text x="70.9" y="74.5">Mounting</text>
</g>
</svg>
